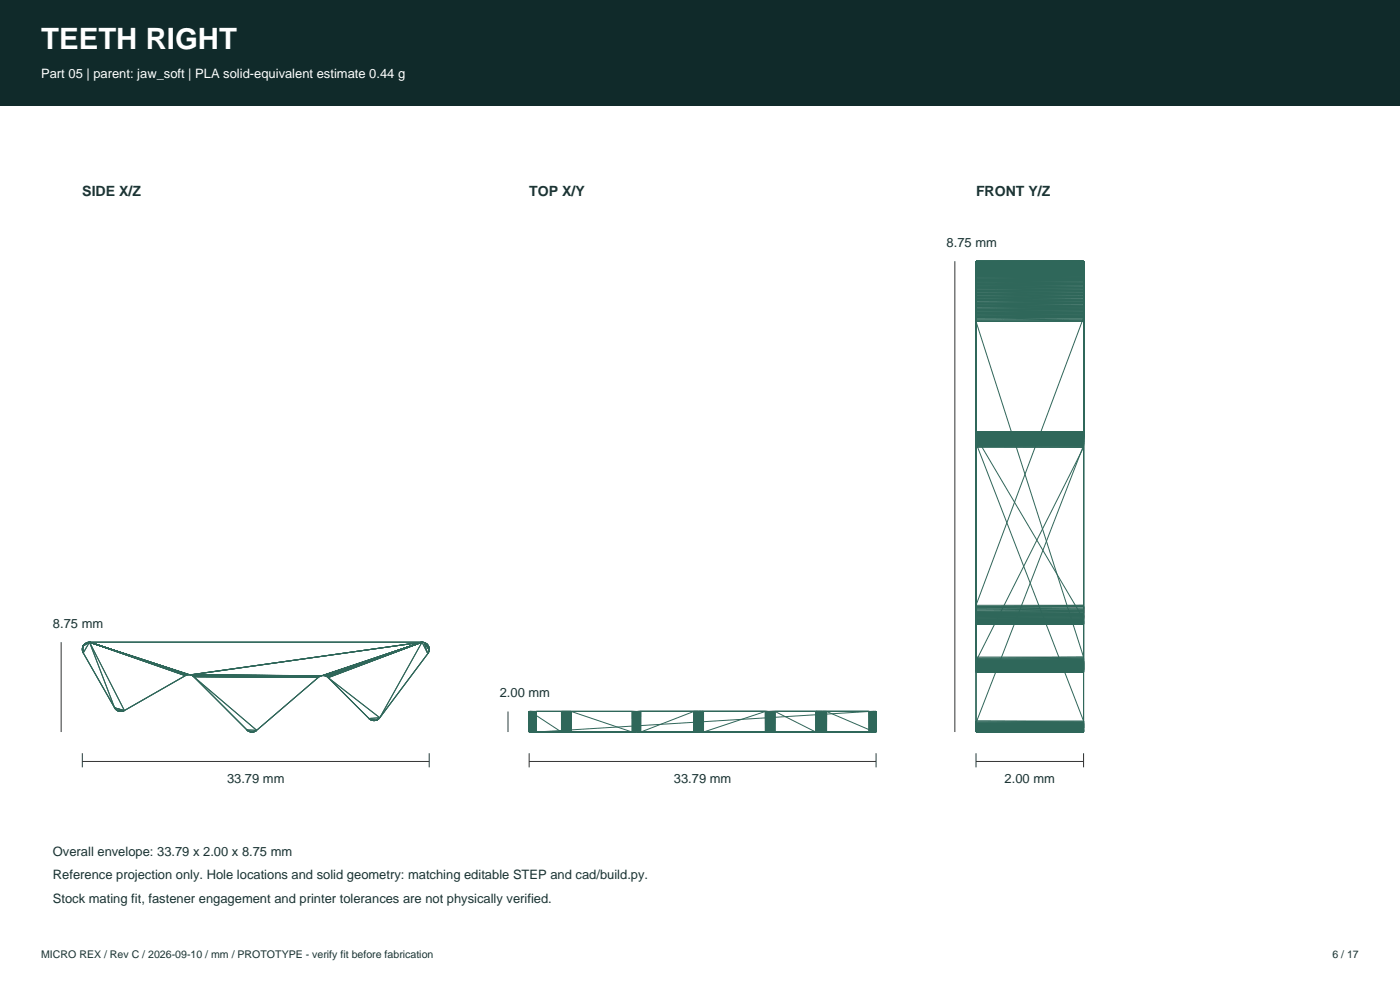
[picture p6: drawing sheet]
<svg xmlns="http://www.w3.org/2000/svg" width="420mm" height="297mm" viewBox="0 0 420 297" stroke-linecap="round" stroke-linejoin="round" font-family="sans-serif">
<path d="M0 0h420v31.8h-420z" fill-rule="evenodd" fill="#102a2a"/>
<g fill="none" stroke="#2f675a" stroke-width=".3">
<path d="M292.8 78.3h32.3v141.1h-32.3zM292.8 78.6h32.3l-32.3 .1 32.3 .1M292.8 79.3h32.3l-32.3 .2h32.3M292.8 78.5h32.3M292.8 79h32.3l-32.3 .1h32.3M292.8 78.4h32.3M292.8 79.3l32.3 .2M292.8 79l32.3 .1M325.1 79.5l-32.3 .2h32.3l-32.3 .3h32.3l-32.3 .2h32.3l-32.3 .3h32.3l-32.3 .2h32.3l-32.3 .3h32.3l-32.3 .3h32.3l-32.3 .3h32.3l-32.3 .4h32.3l-32.3 .3h32.3M325.1 78.7l-32.3 .1h32.3M325.1 78.8l-32.3 .2M325.1 79.1l-32.3 .2"/>
<path d="M292.8 89.6l32.3 .5h-32.3l32.3 .4M292.8 85.7h32.3l-32.3 .4h32.3l-32.3 .5h32.3l-32.3 .4h32.3l-32.3 .4h32.3l-32.3 .5h32.3M292.8 83.7h32.3l-32.3 .4h32.3M292.8 91.9h32.3M292.8 84.1h32.3l-32.3 .4M292.8 84.5h32.3l-32.3 .4h32.3M292.8 89.6h32.3M292.8 90.5h32.3M292.8 94.4h32.3l-32.3 .4h32.3l-32.3 .4h32.3l-32.3 86.2h32.3l-32.3 .4h32.3l-32.3 .4M292.8 84.5l32.3 .4M292.8 85.8l32.3 .4M292.8 91.4h32.3"/>
<path d="M292.8 83h32.3M292.8 83l32.3 .3M292.8 82.6h32.3l-32.3 .4M292.8 82.6l32.3 .4M292.8 86.2h32.3M292.8 91.4l32.3 .5M292.8 91.9l32.3 .4M292.8 96.3l32.3 100.6M292.8 96.3h32.3M325.1 92.3l-32.3 .4h32.3l-32.3 .4h32.3l-32.3 .5h32.3M325.1 93.6l-32.3 .4h32.3l-32.3 .4h32.3l-32.3 .4h32.3l-32.3 .4h32.3l-32.3 .4h32.3l-32.3 .4h32.3l-32.3 .3M325.1 87.9l-32.3 .5h32.3l-32.3 .4h32.3l-32.3 .4h32.3l-32.3 .5h32.3l-32.3 .4h32.3l-32.3 .5h32.3l-32.3 .4h32.3l-32.3 .5h32.3l-32.3 .4"/>
<path d="M325.1 90.5l-32.3 .5h32.3l-32.3 .4M325.1 81.9h-32.3l32.3 .4M325.1 82.3l-32.3 .3M325.1 87.9l-32.3 .4h32.3l-32.3 .5h32.3l-32.3 .4h32.3l-32.3 .4M325.1 91.9l-32.3 .4h32.3M325.1 84.9l-32.3 .4h32.3l-32.3 .5M325.1 86.2l-32.3 .4h32.3M325.1 83.3l-32.3 .4h32.3M325.1 92.3l-32.3 .5h32.3l-32.3 .4h32.3M325.1 93.6l-32.3 .4h32.3M325.1 83l-32.3 .4 32.3-.1M325.1 84.9l-32.3 .4h32.3"/>
<path d="M292.8 130.7l32.3 .1h-32.3M292.8 131.1l32.3 .1M292.8 130.8h32.3M292.8 131.1h32.3M292.8 131.5l32.3 .1M292.8 131.6l32.3 .3h-32.3l32.3 .3h-32.3l32.3 .3M292.8 129.5l32.3 .1-32.3 .1 32.3 .2M292.8 132.5l32.3 .3h-32.3l32.3 83.3h-32.3l32.3 .3M292.8 131.6l32.3 .2M292.8 130l32.3 .2M292.8 132.4h32.3M292.8 132.7h32.3"/>
<path d="M292.8 130.3l32.3 .2h-32.3l32.3 .2h-32.3M292.8 131l32.3 .1M292.8 130.3h32.3M292.8 132.9l32.3 .3h-32.3M292.8 132.9h32.3M292.8 131.6h32.3M292.8 134.1h32.3M292.8 131h32.3M292.8 131.1l32.3 .3h-32.3l32.3 .2M292.8 131.3h32.3M292.8 132l32.3 .2M292.8 131.8l32.3 .2"/>
<path d="M292.8 131l32.3 54.6M292.8 133.2l32.3 .3M292.8 129.8h32.3M292.8 132h32.3M292.8 130.2h32.3M292.8 132.7l32.3 .2M292.8 130.7l32.3 .3M292.8 131.3l32.3 .2h-32.3M292.8 132.4l32.3 .3M292.8 130.9l32.3 .2M292.8 130h32.3M292.8 130.9l32.3 .1"/>
<path d="M292.8 131.8h32.3M325.1 130.2h-32.3l32.3 .1M325.1 129.5h-32.3h32.3M325.1 131.2h-32.3l32.3 .1M325.1 132.7l-32.3 .2M325.1 132.4l-32.3 .3M325.1 133.5h-32.3l32.3 .3h-32.3l32.3 .3M325.1 132.9l-32.3 .3M325.1 132l-32.3 .2h32.3M325.1 131.8l-32.3 .2M325.1 130.4l-32.3 .1h32.3l-32.3 .2M325.1 131.6l-32.3 .2"/>
<path d="M325.1 130.2l-32.3 .2M325.1 131.2l-32.3 .1M325.1 134.1l-32.3 64M325.1 129.9h-32.3l32.3 .1h-32.3M325.1 132.2l-32.3 .2M325.1 131.3l-32.3 .2M325.1 129.9l-32.3 .1M325.1 131l-32.3 .1M325.1 133.5l-32.3 83.2M24.7 194.6v.1M24.7 194.6l.3 1.1M24.7 194.7v.3"/>
<path d="M24.7 194.7l.3 1M24.7 194.7v.1M24.7 194.4v.1M24.7 194.4v.2M24.7 195l.3 .7M24.7 195h.1M24.7 195l.1 .2M24.7 195l.2 .5M24.8 194l-.1 .3zM24.8 194v.1M24.8 194l-.1 .6M24.8 194l-.1 .4"/>
<path d="M24.8 194l.2 1.7M24.8 195.2v.1M24.8 195.3l.1 .2M24.8 193.9v.1M24.9 195.4v.1M24.9 193.7l-.1 .2M24.9 193.7l-.1 .3M24.9 193.7v.1M24.9 195.5l.1 .2M24.9 193.6l-.1 .4M24.9 193.6v.1M24.9 193.6l.1 2.1"/>
<path d="M25 193.6h-.1M25 195.7l9.4 16.4M25.1 193.4l-.2 .2zM25.1 193.3l-.2 .3M25.3 193.2l-.4 .4M25.3 193.1l-.4 .5M25.3 193.1v.1M25.4 193l-.1 .1M25.4 193l-.5 .6M25.4 193h.1M25.5 192.9l-.6 .7M25.5 192.9l-.1 .1"/>
<path d="M25.6 192.8l-.1 .1M25.6 192.8l-.7 .8M25.7 192.8l-.8 .8M25.7 192.8h-.1M25.8 192.7l-.1 .1M25.8 192.7l-.9 .9M25.9 192.7l-1 .9M25.9 192.7h-.1M26 192.6l-.1 .1M26 192.6l-1.1 1M26.1 192.6h-.1M26.2 192.6h-.1"/>
<path d="M26.3 192.5l-.2 .1M26.3 192.5l-1.4 1.1M26.3 192.5l-.3 .1M26.3 192.5h.1M26.5 192.5h-.2M26.5 192.5l-1.6 1.1M26.6 192.5h-.1M26.8 192.5h-.3M26.9 192.5l29.9 9.7M26.9 192.5l10.4 20.4M26.9 192.5l29.1 9.8M26.9 192.5l-2 1.1"/>
<path d="M26.9 192.5l29.3 9.8M26.9 192.5l29.6 9.7M26.9 192.5l30.1 9.7M26.9 192.5l28.8 10M26.9 192.5l-1.9 3.2M26.9 192.5l28.7 10M26.9 192.5l29.2 9.8M26.9 192.5l28.9 9.9M26.9 192.5h-.4M26.9 192.5h-.1M26.9 192.5l7.5 19.6M26.9 192.5h99.7"/>
<path d="M126.6 192.5l-28.4 10.4M126.6 192.5l-29.4 10M126.6 192.5l-12.7 22.6M126.6 192.5l-29.8 10M126.6 192.5l-28.8 10.1M126.6 192.5l-30 10M126.6 192.5l-28.1 10.6M126.6 192.5l-29.2 10M126.6 192.5h.4M126.6 192.5l-69.6 9.7M126.6 192.5h.1M126.6 192.5l-28.5 10.3"/>
<path d="M126.6 192.5h.6M126.6 192.5h.3M126.6 192.5l-29 10.1M126.6 192.5l-28.3 10.5M126.6 192.5h.2M126.6 192.5l-29.5 10M126.6 192.5l-28.7 10.2M126.6 192.5l-28.2 10.5M126.6 192.5l-28.6 10.2M126.6 192.5l-28.3 10.4M126.6 192.5l-28.8 10.2M126.6 192.5l1.7 3.4"/>
<path d="M127 192.5h.2M127.2 192.5l1.1 3.4M127.2 192.5l1.6 2.3M127.2 192.5l.1 .1M127.3 192.6l.2 .1M127.3 192.6h.1M127.3 192.6l1.5 2.2M127.5 192.7l.2 .1M127.5 192.7l1.3 2.1M127.5 192.7l.3 .1M127.5 192.7h.1M127.7 192.8h.1"/>
<path d="M127.8 192.8l.2 .1M127.8 192.8l.3 .3M127.8 192.8l.8 1M127.8 192.8l.7 .7M127.8 192.8l1 2M128 192.9l.1 .2M128.1 193v.1M128.2 193.2l.1 .1M128.2 193.2l.3 .3M128.3 193.3l.2 .2M128.3 193.3l.1 .1M128.3 195.9l-14.4 19.2"/>
<path d="M128.4 195.8l-.1 .1M128.5 193.5v.1M128.5 193.5l.1 .3M128.5 193.6h.1M128.5 193.6l.1 .2M128.5 195.6l-.1 .2M128.6 193.7v.1M128.6 195.5h.1M128.6 195.5l-.1 .1M128.6 195.5l-.2 .3M128.6 193.8l.1 .4M128.6 193.8l.1 .3"/>
<path d="M128.6 193.8l.1 .2M128.6 193.8l.2 1M128.6 195.4l-.2 .4M128.6 195.4v.1M128.7 194v.1M128.7 195.2l-.1 .2M128.7 195.1v.1M128.7 195.1l-.1 .3M128.7 195.1l-.3 .7M128.7 195.1l-.4 .8M128.7 194.1v.1M128.7 194.2l.1 .2"/>
<path d="M128.7 194.2l.1 .3M128.7 194.2l.1 .6M128.7 195v.1M128.7 195l-.4 .9M128.7 194.9v.1M128.7 194.9l-.4 1M128.8 194.4v.1M128.8 194.8l-.1 .1M128.8 194.8l-.5 1.1M128.8 194.5v.3M128.8 194.5v.1M292.8 186.3l32.3 .1h-32.3l32.3 .2h-32.3"/>
<path d="M292.8 187h32.3M292.8 198.1l32.3 .3M292.8 186.7l32.3 .1-32.3 .1M292.8 199.8l32.3 .2h-32.3l32.3 .2M292.8 182.2l32.3 .3h-32.3l32.3 .4M292.8 199l32.3 .3M292.8 182.9h32.3M292.8 198.1h32.3M292.8 199.3h32.3M292.8 199h32.3M292.8 187.1h32.3M292.8 199.8h32.3"/>
<path d="M292.8 198.4h32.3M292.8 183.5l32.3 .4h-32.3l32.3 .3h-32.3l32.3 .3h-32.3l32.3 .2h-32.3l32.3 .3h-32.3l32.3 .2h-32.3l32.3 .3h-32.3l32.3 .2h-32.3l32.3 .2h-32.3l32.3 .2M292.8 186.8h32.3M292.8 185.6h32.3M292.8 196.9h32.3M292.8 183.5h32.3M292.8 182.2h32.3M292.8 186.1h32.3M292.8 186.3h32.3M325.1 196.9l-32.3 .4h32.3l-32.3 .3h32.3l-32.3 .4h32.3l-32.3 .3h32.3l-32.3 .3h32.3l-32.3 .3h32.3l-32.3 .3h32.3l-32.3 .2h32.3l-32.3 .3h32.3l-32.3 .2h32.3l-32.3 .2h32.3l-32.3 .2h32.3l-32.3 .2h32.3l-32.3 .2h32.3l-32.3 .1h32.3l-32.3 .2h32.3l-32.3 .1M325.1 198.4l-32.3 .3h32.3l-32.3 .3M325.1 199.3l-32.3 .3h32.3l-32.3 .2"/>
<path d="M325.1 185.6l-32.3 .2h32.3l-32.3 .2h32.3l-32.3 .2h32.3l-32.3 .2 32.3 .1-32.3 .1M325.1 182.9l-32.3 .3h32.3l-32.3 .3M325.1 186.1l-32.3 .2M34.4 212.1l.9 .9M34.4 212.1l2.9 .8M34.4 212.1v.1M34.4 212.1l2.9 .9M34.4 212.2l.3 .3M34.4 212.2l.1 .1M34.4 212.2l.2 .2M34.4 212.2l.7 .7M34.4 212.2l.3 .4"/>
<path d="M34.4 212.2l.1 .2M34.4 212.2l.8 .8M34.4 212.2l.9 .8M34.6 212.4l.1 .1M34.7 212.5v.1M34.7 212.6l.4 .3M34.7 212.6l.1 .1M34.8 212.7l.3 .2M35 212.8l.1 .1M35.1 212.9l.1 .1M35.2 213h.1M35.3 213l.1 .1"/>
<path d="M35.3 213l.8 .2M35.3 213l.4 .1M35.3 213l1.6 .1M35.4 213.1h.3M35.5 213.1h.2M35.6 213.1h.1M35.7 213.1l.3 .1M35.7 213.1l.4 .1M36 213.2h.1M36.1 213.2h.2M36.4 213.2h.1M36.6 213.2h-.5"/>
<path d="M36.9 213.1l-.3 .1M36.9 213.1l-.8 .1M36.9 213.1l-.1 .1M36.9 213.1h.1M37.2 213l-.3 .1M37.2 213l-.1 .1M37.3 213h-.1M37.3 213h-2M37.3 213l-.4 .1M37.3 212.9v.1M55.6 202.5l-18.3 10.4M55.7 202.5h-.1"/>
<path d="M55.8 202.4l-.1 .1M56 202.3l-.2 .1M56.1 202.3h-.1M56.2 202.3h-.1M56.5 202.2l-.3 .1M56.8 202.2h.2M56.8 202.2h-.3M57 202.2l.1 .1M57.1 202.3l39.4 .2M57.1 202.3h.1M57.1 202.3l39.3 .2M57.1 202.3l39.5 .2"/>
<path d="M57.2 202.3l.3 .1M57.2 202.3l39.1 .3M57.5 202.4l38.7 .2M57.5 202.4l38.6 .2M57.5 202.4l.1 .1M57.6 202.5h.2M57.6 202.5l38.4 .2M57.8 202.5l38 .3M57.8 202.5v.1M57.8 202.5l38.1 .2M57.8 202.6l37.9 .2M57.8 202.6h.1"/>
<path d="M57.9 202.6l.1 .1M57.9 202.6l37.8 .2M58 202.7l37.7 .2M58 202.7h.1M58 202.7l37.6 .2M58 202.7l37.5 .3M58 202.7l.1 .1M58.1 202.8l37.4 .2M58.1 202.8l.1 .1M58.2 202.9l15.9 15.9M58.2 202.9l18.8 16M58.2 202.9l37.3 .1"/>
<path d="M74.1 218.8h.1M74.1 218.8l2.9 .1M74.1 218.8l1.2 .6M74.1 218.8l1.5 .6M74.1 218.8l.5 .4M74.1 218.8l1.3 .6M74.1 218.8l.8 .5M74.1 218.8l.1 .1M74.2 218.9l.3 .2M74.2 218.9l.4 .3M74.4 219l.1 .1M74.5 219.1l.1 .1"/>
<path d="M74.6 219.2h.1M74.6 219.2l.3 .1M74.9 219.3l.4 .1M74.9 219.3h.1M74.9 219.3h.3M75 219.3h.2M75.2 219.3l.1 .1M75.3 219.4h.1M75.4 219.4h.2M75.8 219.4h-.2M76 219.3l-.4 .1M76 219.3l-.2 .1"/>
<path d="M76 219.3l-.1 .1M76.1 219.3l-.5 .1M76.3 219.3h-.2M76.3 219.3h.1M76.4 219.2l-.3 .1M76.4 219.2l-.1 .1M76.5 219.2h-.1M76.5 219.2l-.9 .2M76.5 219.2l-.4 .1M76.6 219.2h-.1M76.7 219.1l-.1 .1M76.9 219h-.1"/>
<path d="M76.9 219l-.3 .2M76.9 219l-.2 .1M77 218.9l-.1 .1M77 218.9l-1.4 .5M77 218.9l-.5 .3M77 218.9l-.4 .3M95.5 203l-18.5 15.9M95.6 202.9l-.1 .1M95.7 202.9h-.1M95.7 202.8v.1M95.8 202.8h-.1M95.9 202.7l-.1 .1"/>
<path d="M96 202.7h-.1M96 202.7h.1M96.1 202.6l-.1 .1M96.2 202.6h-.1M96.3 202.6h-.1M96.4 202.5l-.1 .1M96.5 202.5h-.1M96.6 202.5h-.1M96.8 202.5h-.2M97.1 202.5h-.3M97.1 202.5h.1M97.2 202.5h.2"/>
<path d="M97.4 202.5h.1M97.4 202.5l.2 .1M97.6 202.6h.2M97.8 202.6v.1M97.8 202.7h.1M97.9 202.7h.1M98 202.7l.1 .1M98.1 202.8h.1M98.1 202.8l.1 .1M98.2 202.9h.1M98.3 202.9v.1M98.3 203h.1"/>
<path d="M98.4 203l.1 .1M98.5 203.1l12.2 12.2M98.5 203.1l15.4 12M110.7 215.3l.1 .1M110.7 215.3l.5 .4M110.7 215.3l.8 .5M110.7 215.3l1.5 .7M110.7 215.3l.9 .6M110.7 215.3l.6 .5M110.7 215.3l2 .6M110.7 215.3l2.1 .6M110.7 215.3l.4 .3"/>
<path d="M110.7 215.3l1.3 .7M110.8 215.4l.3 .2M111 215.6h.1M111.1 215.6l.1 .1M111.2 215.7l.1 .1M111.3 215.8h.2M111.5 215.8l.1 .1M111.6 215.9h.1M111.6 215.9h.3M111.6 215.9l.4 .1M111.8 215.9h.1M111.9 215.9l.1 .1"/>
<path d="M112 216h.2M112 216h.1M112.3 216h-.1M112.4 216h-.1M112.6 215.9l-.3 .1M112.6 215.9h-.1M112.6 215.9l-.4 .1M112.7 215.9h-.1M112.7 215.9l-.5 .1M112.8 215.9h-.1M112.9 215.8l-.1 .1M113.1 215.8h-.2"/>
<path d="M113.1 215.8l-.3 .1M113.1 215.7v.1M113.3 215.7l-.2 .1M113.4 215.6l-.1 .1M113.4 215.6l-.6 .3M113.4 215.6l-.3 .2M113.4 215.6h.1M113.5 215.5l-.1 .1M113.5 215.5l-.7 .4M113.6 215.4l-.1 .1M113.6 215.4l-.8 .5M113.8 215.3l-.2 .1"/>
<path d="M113.9 215.2l-.1 .1M113.9 215.2l-1.1 .7M113.9 215.2l-.3 .2M113.9 215.1l-3.2 .2M113.9 215.1l-1.1 .8M113.9 215.1v.1M158.7 213.2h104.1v6.2h-104.1zM158.9 213.2v6.2M158.9 213.2l.1 6.2M158.9 213.2l-.1 6.2M159 219.4v-6.2l9.4 6.2v-6.2l.1 6.2M159.1 213.2l-.1 6.2"/>
<path d="M159.1 213.2l.1 6.2M159.1 213.2v6.2M159.2 213.2v6.2M159.3 213.2l-.1 6.2M159.3 213.2v6.2M160.2 213.2v6.2v-6.2l-.1 6.2v-6.2l-.1 6.2v-6.2l-.1 6.2v-6.2l-.1 6.2v-6.2v6.2v-6.2l-.1 6.2v-6.2l-.1 6.2-.1-6.2-.1 6.2v-6.2v6.2v-6.2l-.1 6.2M160.2 213.2v6.2M160.2 213.2l.1 6.2M160.3 213.2v6.2M168.5 213.2v6.2M168.6 213.2l-.1 6.2M168.6 213.2v6.2"/>
<path d="M168.6 213.2l.1 6.2M168.7 213.2v6.2M169.4 213.2l-.1 6.2v-6.2v6.2v-6.2l-.1 6.2v-6.2l-.1 6.2v-6.2v6.2v-6.2l-.1 6.2v-6.2l-.1 6.2-.1-6.2-.1 6.2M169.4 213.2v6.2M169.4 213.2l.1 6.2M169.5 213.2v6.2M170.1 213.2l-.1 6.2v-6.2l-.1 6.2v-6.2l-.1 6.2v-6.2l-.1 6.2v-6.2l-.1 6.2v-6.2l-.1 6.2M170.1 213.2v6.2M170.1 213.2l.1 6.2M170.2 213.2v6.2M171.4 213.2l-.1 6.2v-6.2l-.1 6.2v-6.2v6.2v-6.2l-.1 6.2v-6.2l-.1 6.2v-6.2l-.1 6.2v-6.2l-.1 6.2v-6.2v6.2v-6.2l-.1 6.2v-6.2l-.1 6.2v-6.2l-.1 6.2v-6.2l-.1 6.2v-6.2l-.1 6.2-.1-6.2v6.2M171.4 213.2v6.2"/>
<path d="M171.4 213.2l18.2 6.2v-6.2l.1 6.2M189.7 213.2v6.2M189.9 213.2v6.2l-.1-6.2-.1 6.2M189.9 213.2l.2 6.2M189.9 213.2v6.2M190.1 213.2v6.2M191 213.2l-.1 6.2v-6.2v6.2v-6.2l-.1 6.2v-6.2l-.1 6.2v-6.2l-.1 6.2v-6.2l-.1 6.2v-6.2l-.1 6.2v-6.2v6.2l-.1-6.2-.1 6.2v-6.2l-.1 6.2M191 213.2l.1 6.2M191 213.2v6.2M191.1 213.2v6.2M191.3 213.2l-.2 6.2M191.3 213.2l.1 6.2"/>
<path d="M191.3 213.2v6.2M191.4 213.2v6.2M208.2 213.2l-.1 6.2v-6.2l-15.9 6.2v-6.2v6.2v-6.2l-.2 6.2 .1-6.2-.1 6.2v-6.2l-.1 6.2v-6.2l-.1 6.2v-6.2v6.2v-6.2l-.1 6.2v-6.2l-.1 6.2v-6.2l-.2 6.2v-6.2v6.2M208.2 213.2v6.2M208.2 213.2l.1 6.2M208.3 213.2v6.2M209.4 213.2l-.1 6.2v-6.2l-.1 6.2v-6.2v6.2v-6.2l-.1 6.2v-6.2l-.1 6.2v-6.2l-.1 6.2v-6.2l-.1 6.2v-6.2v6.2v-6.2l-.1 6.2v-6.2l-.1 6.2v-6.2l-.1 6.2-.1-6.2-.1 6.2M209.4 213.2v6.2M209.4 213.2l.1 6.2M209.5 213.2v6.2M229.6 213.2l-18.5 6.2v-6.2l-.1 6.2v-6.2l-.1 6.2v-6.2v6.2v-6.2l-.1 6.2v-6.2l-.1 6.2-.1-6.2v6.2v-6.2l-.1 6.2v-6.2l-.1 6.2v-6.2l-.1 6.2v-6.2l-.1 6.2v-6.2v6.2v-6.2l-.1 6.2v-6.2l-.1 6.2v-6.2l-.1 6.2v-6.2l-.1 6.2v-6.2l-.1 6.2v-6.2l-.1 6.2v-6.2l-.1 6.2M229.6 213.2v6.2"/>
<path d="M230.2 213.2v6.2M230.2 213.2l-.1 6.2v-6.2l-.1 6.2v-6.2l-.1 6.2-.1-6.2-.1 6.2v-6.2l-.1 6.2M232.5 213.2v6.2v-6.2l-.2 6.2 .1-6.2-.1 6.2v-6.2l-.1 6.2v-6.2l-.1 6.2v-6.2l-.1 6.2v-6.2v6.2v-6.2l-.1 6.2v-6.2l-.1 6.2v-6.2l-.1 6.2v-6.2v6.2v-6.2l-.1 6.2v-6.2l-.1 6.2v-6.2l-.1 6.2v-6.2l-.1 6.2v-6.2l-.1 6.2v-6.2v6.2v-6.2l-.1 6.2v-6.2l-.1 6.2v-6.2l-.1 6.2v-6.2l-.1 6.2v-6.2l-.1 6.2v-6.2l-.1 6.2v-6.2l-.1 6.2v-6.2l-.1 6.2v-6.2l-.1 6.2v-6.2l-.1 6.2M232.5 213.2v6.2M232.5 213.2l12.2 6.2M244.7 213.2v6.2M244.8 213.2l-.1 6.2M244.8 213.2l.1 6.2M244.8 213.2v6.2M244.9 213.2v6.2M245 213.2l-.1 6.2M245 213.2v6.2"/>
<path d="M245 213.2l.1 6.2M245.1 213.2v6.2M245.3 213.2l-.2 6.2M245.3 213.2l.1 6.2M245.3 213.2v6.2M245.4 213.2v6.2M245.9 213.2l-.1 6.2v-6.2l-.1 6.2v-6.2l-.1 6.2-.1-6.2v6.2v-6.2l-.1 6.2M245.9 213.2l.1 6.2M245.9 213.2v6.2M246 213.2v6.2M246.2 213.2l-.2 6.2M246.2 213.2v6.2"/>
<path d="M246.2 213.2l.1 6.2M246.3 213.2v6.2M246.5 213.2l-.2 6.2M246.5 213.2v6.2M246.7 213.2l-.2 6.2M246.7 213.2l.1 6.2M246.7 213.2v6.2M246.8 213.2v6.2M248 213.2l-.1 6.2v-6.2v6.2v-6.2l-.1 6.2v-6.2v6.2l-.1-6.2-.1 6.2v-6.2v6.2v-6.2l-.1 6.2v-6.2l-.1 6.2v-6.2v6.2v-6.2l-.1 6.2v-6.2l-.1 6.2v-6.2l-.1 6.2v-6.2l-.1 6.2v-6.2v6.2v-6.2l-.2 6.2M248 213.2v6.2M248 213.2l14.4 6.2M260.7 213.2l-99.8 6.2v-6.2l-.1 6.2v-6.2l-.1 6.2v-6.2v6.2v-6.2l-.1 6.2-.1-6.2-.1 6.2v-6.2l-.1 6.2"/>
<path d="M260.7 213.2v6.2v-6.2l.1 6.2v-6.2l.1 6.2v-6.2l.1 6.2v-6.2l.1 6.2v-6.2l.1 6.2 .1-6.2v6.2v-6.2l.1 6.2M260.7 213.2v6.2M261.4 213.2v6.2M261.5 213.2v6.2M261.5 213.2l-.1 6.2M261.5 213.2l.1 6.2M261.6 213.2v6.2M261.6 213.2l.1 6.2v-6.2l.1 6.2v-6.2l.1 6.2v-6.2v6.2v-6.2l.2 6.2 .2-6.2 .1 6.2M262.1 213.2v6.2M262.4 213.2v6.2M262.4 213.2l.1 6.2M262.5 213.2v6.2"/>
<path d="M262.5 213.2l-.1 6.2M262.5 213.2l.1 6.2M262.6 213.2v6.2M262.6 213.2l.1 6.2M262.6 213.2l-.1 6.2M262.7 213.2v6.2M262.7 213.2l-.1 6.2M292.8 217.7l32.3 .3M292.8 217.2h32.3M292.8 217.5h32.3M292.8 218.5h32.3M292.8 218.2h32.3"/>
<path d="M292.8 218l32.3 .2M292.8 216.7h32.3l-32.3 .3M292.8 200.4l32.3 .2h-32.3l32.3 .2h-32.3l32.3 .2h-32.3M292.8 218.7h32.3M292.8 217.5l32.3 .2M292.8 218.2l32.3 .2M292.8 201.4h32.3M292.8 218.3h32.3M292.8 217.7h32.3M292.8 217h32.3l-32.3 .2M292.8 216.4h32.3M292.8 217l32.3 .2"/>
<path d="M292.8 218.4l32.3 .1M292.8 201.2h32.3M292.8 218.7l32.3 .1M292.8 201.3h32.3M292.8 218.8l32.3 .3M292.8 201l32.3 .2M292.8 200.4h32.3M292.8 217.9h32.3M292.8 218.8h32.3M292.8 200.2h32.3M292.8 218.5l32.3 .2M292.8 217.2l32.3 .3"/>
<path d="M325.1 218.8l-32.3 .2h32.3M325.1 219.1l-32.3 .1 32.3 .1M325.1 217.2l-32.3 .3M325.1 217.7l-32.3 .2M325.1 219.1h-32.3l32.3 .1-32.3 .1h32.3M325.1 200.2l-32.3 .2M325.1 218.7l-32.3 .1M325.1 201.2h-32.3h32.3M325.1 218.5l-32.3 .2M325.1 217.5l-32.3 .2M325.1 216.4l-32.3 .3M325.1 218.3l-32.3 .2"/>
<path d="M325.1 218.2l-32.3 .1M325.1 217.9l-32.3 .3"/>
</g>
<path d="M286.5 78.3v141.1M18.3 192.5v26.9M152.4 213.2v6.2M24.7 228.2h104.1M24.7 225.7v4.3M128.8 225.7v4.3M158.7 228.2h104.1M158.7 225.7v4.3M262.8 225.7v4.3M292.8 228.2h32.3M292.8 225.7v4.3M325.1 225.7v4.3" fill="none" stroke="#333" stroke-width=".3"/>
<text font-size="8.8" fill="#fff" x="12.3" y="14.8">TEETH RIGHT</text>
<g font-size="4.2" fill="#1a3333">
<text x="24.7" y="58.9">SIDE X/Z</text>
<text x="158.7" y="58.9">TOP X/Y</text>
<text x="292.8" y="58.9">FRONT Y/Z</text>
</g>
<text font-size="3.9" fill="#fff" x="12.3" y="23.3">Part 05 | parent: jaw_soft | PLA solid-equivalent estimate 0.44 g</text>
<g font-size="3.9" fill="#1a3333">
<text x="284" y="74">8.75 mm</text>
<text x="15.9" y="188.2">8.75 mm</text>
<text x="149.9" y="209">2.00 mm</text>
<text x="68.1" y="234.6">33.79 mm</text>
<text x="202.2" y="234.6">33.79 mm</text>
<text x="301.4" y="234.6">2.00 mm</text>
<text x="15.9" y="256.4">Overall envelope: 33.79 x 2.00 x 8.75 mm</text>
<text x="15.9" y="263.5">Reference projection only. Hole locations and solid geometry: matching editable STEP and cad/build.py.</text>
<text x="15.9" y="270.5">Stock mating fit, fastener engagement and printer tolerances are not physically verified.</text>
</g>
<g font-size="3.2" fill="#1a3333">
<text x="12.3" y="287.1">MICRO REX / Rev C / 2026-09-10 / mm / PROTOTYPE - verify fit before fabrication</text>
<text x="399.7" y="287.1">6 / 17</text>
</g>
</svg>
